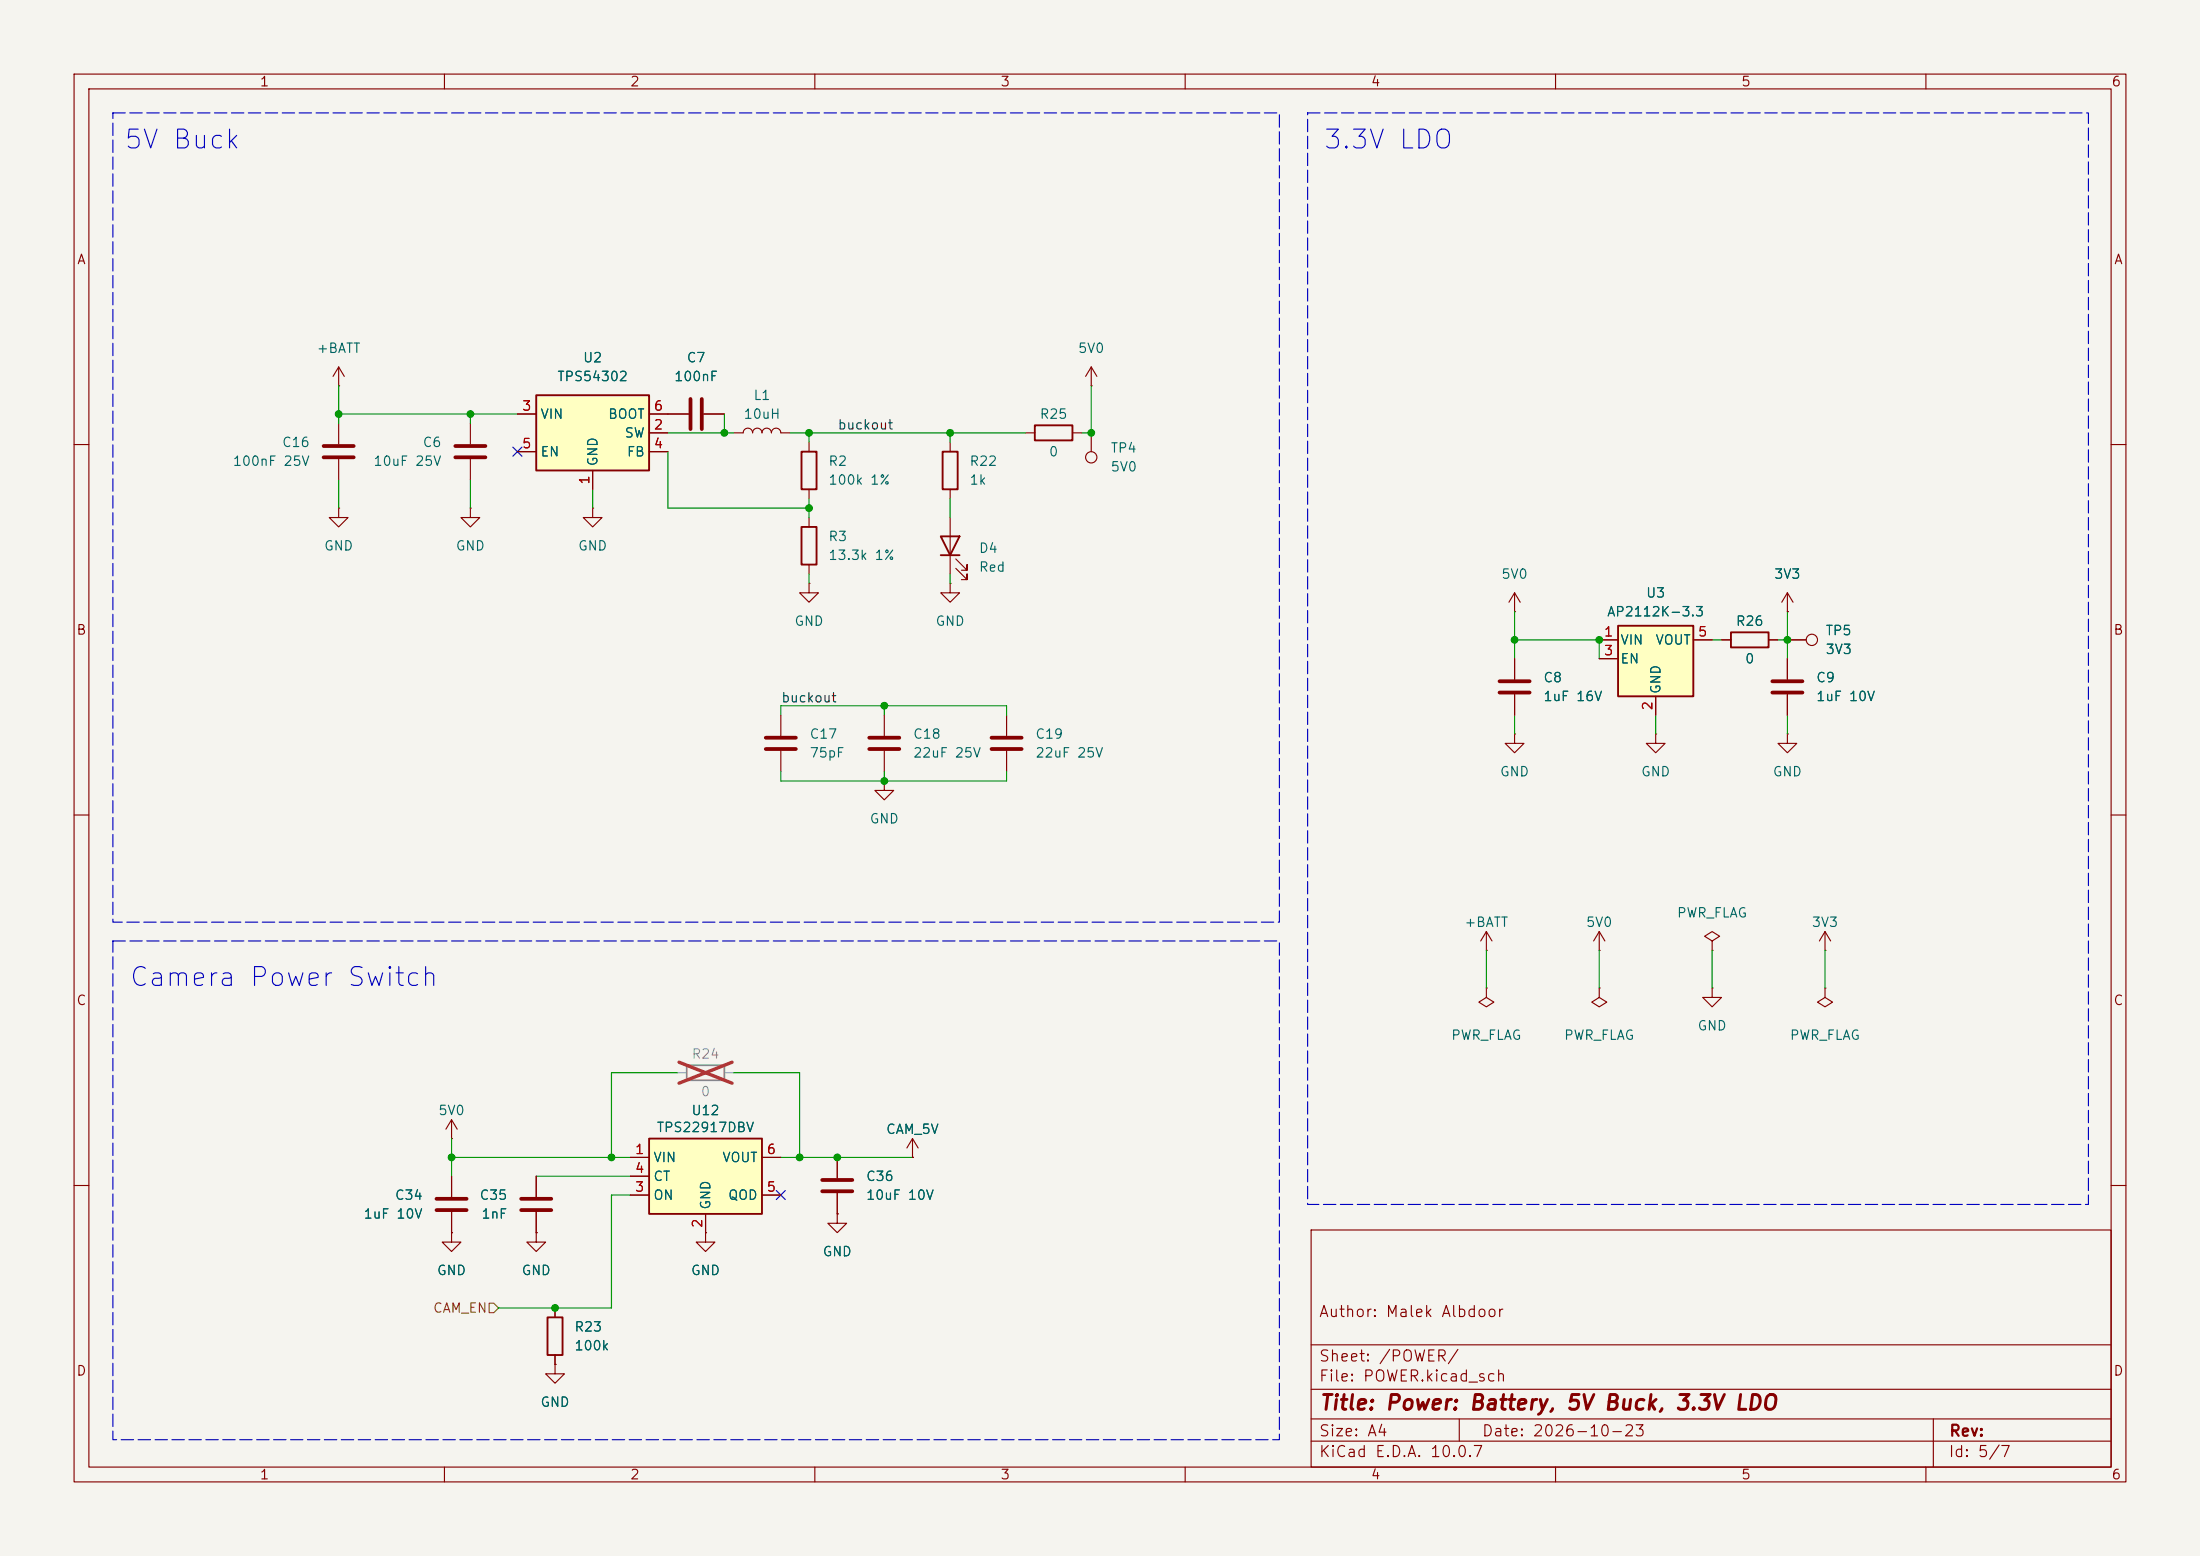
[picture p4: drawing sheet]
<svg xmlns="http://www.w3.org/2000/svg" width="297mm" height="210mm" viewBox="0 0 297 210" stroke-linecap="round" stroke-linejoin="round" font-family="sans-serif">
<path d="M0 0h297v210h-297z" fill="#f5f4ef" stroke="#f5f4ef" stroke-width=".14"/>
<g fill="none" stroke="#840000" stroke-width=".15">
<path d="M10 10h277v190h-277zM12 12h273v186h-273zM60 10v2M110 10v2M160 10v2M210 10v2M260 10v2M128.3 59.7v1.3M138.4 58.4h1.3M144.8 58.4h1.2M147.3 52.1h.1M147.3 49.5l-.7 1.3"/>
<path d="M147.3 49.5l.8 1.3M147.3 49.5v2.6M10 60h2M80 68.6v1.3h1.3l-1.3 1.2-1.3-1.2h1.3M80 68.6h.1M128.3 66v1.3M128.3 69.9v7.6M129 76.7l1.6 1.5v-.7v.7h-.8M129 75.4l1.6 1.6v-.8v.8h-.8M285 60h2M204.5 99.1v1.2h1.2l-1.2 1.3-1.3-1.3h1.3M204.5 99.1h.1"/>
<path d="M10 110h2M285 110h2M10 160h2M177 166h108v32h-108zM285 160h2M60 198v2M110 198v2M160 198v2M177 194.5h108M177 191.5h108M177 187.5h108M177 181.5h108"/>
<path d="M197 191.5v3M210 198v2M260 198v2M261 191.5v6.5"/>
</g>
<path d="M139.7 57.4h5.1v2h-5.1zM127 72.4h2.5l-1.2 2.5zM127 74.9h2.5M127.3 61h2v5h-2z" fill="none" stroke="#840000" stroke-width=".25"/>
<path d="M72.4 53.3h15.2v10.2h-15.2z" fill="#ffffc2"/>
<path d="M72.4 53.3h15.2v10.2h-15.2zM108.2 71.1h2v5.1h-2zM108.2 61h2v5h-2zM73.9 177.8h2v5.1h-2z" fill="none" stroke="#840000" stroke-width=".25"/>
<g fill="none" stroke="#840000" stroke-width=".15">
<path d="M45.7 52.1h.1M45.7 49.5l-.7 1.3M45.7 49.5l.8 1.3M45.7 49.5v2.6M45.7 57.2v2.7M63.5 57.2v2.7M69.8 55.9h2.6M87.6 58.4h2.6M87.6 55.9h5.4M95 55.9h2.8M99.1 58.4h1.2a.64 .64 0 0 1 .7-.6 .64 .64 0 0 1 .6 .6 .64 .64 0 0 1 .6-.6 .64 .64 0 0 1 .7 .6 .64 .64 0 0 1 .6-.6 .64 .64 0 0 1 .6 .6 .64 .64 0 0 1 .7-.6 .64 .64 0 0 1 .6 .6h1.3M109.2 59.7v1.3"/>
<path d="M147.3 58.4v2.6M45.7 68.6v1.3h1.3l-1.3 1.2-1.3-1.2h1.3M45.7 68.6h.1M45.7 62v2.8M63.5 62v2.8M69.8 61h2.6M80 63.5v2.5M87.6 61h2.6M109.2 78.7v1.3h1.3l-1.3 1.3-1.3-1.3h1.3M109.2 78.7h.1M109.2 66v1.3M109.2 69.9v1.2"/>
<path d="M109.2 76.2v1.3M128.3 78.7v1.3h1.2l-1.2 1.3-1.3-1.3h1.3M128.3 78.7h.1M105.4 96.5v2.8M119.4 96.5v2.8M135.9 96.5v2.8M105.4 101.3v2.8M119.4 105.4v1.3h1.2l-1.2 1.3-1.3-1.3h1.3M119.4 105.4h.1M119.4 101.3v2.8M135.9 101.3v2.8M61 153.7h.1"/>
<path d="M61 151.1v2.6M61 158.8v2.7M61 151.1l-.8 1.3M61 151.1l.7 1.3M72.4 158.8v2.7M61 166.4v1.2h1.2l-1.2 1.3-1.3-1.3h1.3M61 166.4h.1M61 163.6v2.8M72.4 166.4v1.2h1.3l-1.3 1.3-1.3-1.3h1.3M72.4 166.4h.1M72.4 163.6v2.8M74.9 176.5v1.3"/>
<path d="M74.9 184.2v1.2h1.3l-1.3 1.3-1.2-1.3h1.2M74.9 184.2h.1M74.9 182.9v1.3"/>
<circle cx="147.3" cy="61.7" r=".76"/>
</g>
<g fill="none" stroke="#840000" stroke-width=".51">
<path d="M93.2 53.8v4.1M94.7 53.8v4.1M43.7 60.2h4.1M43.7 61.7h4.1M61.5 60.2h4M61.5 61.7h4M103.4 99.6h4M117.3 99.6h4.1M133.9 99.6h4M103.4 101.1h4M117.3 101.1h4.1M133.9 101.1h4"/>
<path d="M58.9 161.8h4.1M58.9 163.3h4.1M70.4 161.8h4M70.4 163.3h4"/>
</g>
<path d="M87.6 153.7h15.3v10.1h-15.3z" fill="#ffffc2"/>
<path d="M233.7 85.3h5.1v2.1h-5.1zM87.6 153.7h15.3v10.1h-15.3z" fill="none" stroke="#840000" stroke-width=".25"/>
<g fill="none" stroke="#840000" stroke-width=".15">
<path d="M63.5 68.6v1.3h1.3l-1.3 1.2-1.3-1.2h1.3M63.5 68.6h.1M204.5 82.6h.1M204.5 80l-.8 1.3M204.5 80l.7 1.3M204.5 80v2.6M232.4 86.4h1.3M238.8 86.4h1.2M200.7 133.4v1.2l1 .7-1 .6-1.1-.6 1.1-.7M200.7 133.4h.1M215.9 133.4v1.2l1 .7-1 .6-1-.6 1-.7M215.9 133.4h.1"/>
<path d="M231.1 133.4v1.2h1.3l-1.3 1.3-1.2-1.3h1.2M231.1 133.4h.1M246.4 133.4v1.2l1 .7-1 .6-1-.6 1-.7M246.4 133.4h.1M246.4 128.3h.1M246.4 125.7l-.8 1.3M246.4 125.7l.7 1.3M246.4 125.7v2.6M85.1 156.2h2.5M85.1 158.8h2.5M102.9 156.2h2.5M113 156.2v2.8"/>
<path d="M123.2 156.2h.1M123.2 153.7l-.8 1.2M123.2 153.7l.8 1.2M123.2 153.7v2.5M85.1 161.3h2.5M95.2 166.4v1.2h1.3l-1.3 1.3-1.2-1.3h1.2M95.2 166.4h.1M95.2 163.8v2.6M102.9 161.3h2.5M113 163.8v1.3h1.3l-1.3 1.3-1.2-1.3h1.2M113 163.8h.1M113 161v2.8"/>
</g>
<path d="M92.7 143.8h5.1v2h-5.1z" fill="none" stroke="#9c9b98" stroke-width=".25"/>
<path d="M91.4 144.8h1.3M97.8 144.8h1.3" fill="none" stroke="#9c9b98" stroke-width=".15"/>
<path d="M91.7 143.4l7.1 2.8M98.8 143.4l-7.1 2.8" fill="none" stroke="#e12e31" stroke-width=".46"/>
<path d="M111 159.3h4.1M111 160.8h4.1" fill="none" stroke="#840000" stroke-width=".51"/>
<path d="M218.4 84.5h10.2v9.5h-10.2z" fill="#ffffc2"/>
<path d="M218.4 84.5h10.2v9.5h-10.2z" fill="none" stroke="#840000" stroke-width=".25"/>
<g fill="none" stroke="#840000" stroke-width=".15">
<path d="M69.8 55.9h2.6M87.6 55.9h5.4M87.6 58.4h2.6M95 55.9h2.8M69.8 61h2.6M80 63.5v2.5M87.6 61h2.6M204.5 88.9v2.8M204.5 93.7v2.8M215.9 86.4h2.5M215.9 88.9h2.5M223.5 99.1v1.2h1.3l-1.3 1.3-1.3-1.3h1.3"/>
<path d="M223.5 99.1h.1M223.5 94v2.5M228.6 86.4h2.5M232.4 86.4h1.3M238.8 86.4h1.2M241.3 82.6h.1M241.3 99.1v1.2h1.3l-1.3 1.3-1.3-1.3h1.3M241.3 99.1h.1M241.3 86.4h2.5M241.3 80l-.8 1.3M241.3 80l.8 1.3M241.3 80v2.6"/>
<path d="M241.3 88.9v2.8M241.3 93.7v2.8M200.7 128.3h.1M200.7 125.7l-.8 1.3M200.7 125.7l.7 1.3M200.7 125.7v2.6M215.9 128.3h.1M215.9 125.7l-.8 1.3M215.9 125.7l.8 1.3M215.9 125.7v2.6M231.1 127l1.1-.6-1.1-.7-1 .7 1 .6v1.3M231.1 128.3h.1"/>
<path d="M61 158.8v2.7M72.4 158.8v2.7M85.1 156.2h2.5M85.1 158.8h2.5M102.9 156.2h2.5M113 156.2v2.8M123.2 156.2h.1M61 166.4h.1M61 163.6v2.8M72.4 166.4h.1M72.4 163.6v2.8M74.9 176.5v1.3"/>
<path d="M85.1 161.3h2.5M95.2 166.4h.1M95.2 163.8v2.6M102.9 161.3h2.5M113 163.8h.1M113 161v2.8M74.9 184.2h.1M74.9 182.9v1.3"/>
<circle cx="244.6" cy="86.4" r=".76"/>
</g>
<path d="M202.4 91.9h4.1M202.4 93.5h4.1M239.3 91.9h4M239.3 93.5h4" fill="none" stroke="#840000" stroke-width=".51"/>
<path d="M66 175.9h.7l.6 .6-.6 .7h-.7z" fill="none" stroke="#725600" stroke-width=".15"/>
<g fill="none" stroke="#009600" stroke-width=".15">
<path d="M45.7 52.1v5.1M45.7 55.9h24.1M63.5 55.9v1.3M90.2 58.4h8.9M97.8 55.9v2.5M106.7 58.4h31.7M109.2 58.4v1.3M128.3 58.4v1.3M147.3 52.1v6.3h-1.3M45.7 64.8v3.8M63.5 64.8v3.8M80 66v2.6"/>
<path d="M90.2 61v7.6h19M109.2 67.3v2.6M109.2 77.5v1.2M128.3 67.3v2.6M128.3 77.5v1.2M105.4 96.5v-1.2h30.5v1.2M119.4 95.3v1.2M204.5 86.4h11.4v2.5M204.5 82.6v6.3M204.5 96.5v2.6M223.5 96.5v2.6M231.1 86.4h1.3"/>
<path d="M240 86.4h1.3M241.3 82.6v6.3M241.3 96.5v2.6M105.4 104.1v1.3h30.5v-1.3M119.4 104.1v1.3M200.7 128.3v5.1M215.9 128.3v5.1M231.1 128.3v5.1M246.4 128.3v5.1M61 156.2h24.1M61 153.7v5.1M72.4 158.8h12.7"/>
<path d="M91.4 144.8h-8.9v11.4M99.1 144.8h8.8v11.4M105.4 156.2h17.8M85.1 161.3h-2.6v15.2h-15.2"/>
</g>
<path d="M69.2 60.4l1.3 1.2M70.5 60.4l-1.3 1.2M104.8 160.7l1.2 1.2M106 160.7l-1.2 1.2" fill="none" stroke="#000084" stroke-width=".15"/>
<path d="M15.2 15.2h157.5v109.3h-157.5zM176.5 15.2h105.4v147.4h-105.4zM15.2 127h157.5v67.3h-157.5z" fill="none" stroke="#0000c2" stroke-width=".15" stroke-dasharray="1.7 .6"/>
<g fill="#009600" stroke="#009600" stroke-width=".14">
<circle cx="61" cy="156.2" r=".46"/>
<circle cx="82.5" cy="156.2" r=".46"/>
<circle cx="107.9" cy="156.2" r=".46"/>
<circle cx="74.9" cy="176.5" r=".46"/>
<circle cx="241.3" cy="86.4" r=".46"/>
<circle cx="204.5" cy="86.4" r=".46"/>
<circle cx="215.9" cy="86.4" r=".46"/>
<circle cx="63.5" cy="55.9" r=".46"/>
<circle cx="45.7" cy="55.9" r=".46"/>
<circle cx="109.2" cy="58.4" r=".46"/>
<circle cx="97.8" cy="58.4" r=".46"/>
<circle cx="128.3" cy="58.4" r=".46"/>
<circle cx="147.3" cy="58.4" r=".46"/>
<circle cx="119.4" cy="105.4" r=".46"/>
<circle cx="113" cy="156.2" r=".46"/>
<circle cx="119.4" cy="95.3" r=".46"/>
<circle cx="109.2" cy="68.6" r=".46"/>
</g>
<g font-size="2.5" fill="#0000c2">
<text x="16.6" y="20.7">5V Buck</text>
<text x="178.5" y="20.7">3.3V LDO</text>
<text x="17.3" y="133.8">Camera Power Switch</text>
</g>
<text font-size="2" fill="#840000" x="178" y="190.8">Title: Power: Battery, 5V Buck, 3.3V LDO</text>
<g font-size="1.5" fill="#840000">
<text x="178" y="178.1">Author: Malek Albdoor</text>
<text x="178" y="184.1">Sheet: /POWER/</text>
<text x="178" y="186.8">File: POWER.kicad_sch</text>
<text x="178" y="197">KiCad E.D.A. 10.0.7</text>
<text x="178" y="194.2">Size: A4</text>
<text x="200" y="194.2">Date: 2026-10-23</text>
<text x="263" y="197">Id: 5/7</text>
<text x="263" y="194.2">Rev:</text>
</g>
<g font-size="1.3" fill="#840000">
<text x="35" y="12">1</text>
<text x="85" y="12">2</text>
<text x="135" y="12">3</text>
<text x="185" y="12">4</text>
<text x="235" y="12">5</text>
<text x="285" y="12">6</text>
<text x="10.3" y="36">A</text>
<text x="285.3" y="36">A</text>
<text x="10.2" y="86">B</text>
<text x="285.2" y="86">B</text>
<text x="10.2" y="136">C</text>
<text x="285.2" y="136">C</text>
<text x="10.2" y="186">D</text>
<text x="285.2" y="186">D</text>
<text x="35" y="200">1</text>
<text x="85" y="200">2</text>
<text x="135" y="200">3</text>
<text x="185" y="200">4</text>
<text x="235" y="200">5</text>
<text x="285" y="200">6</text>
</g>
<g font-size="1.3" fill="#006464">
<text x="42.7" y="48">+BATT</text>
<text x="145.4" y="48">5V0</text>
<text x="75.1" y="51.8">TPS54302</text>
<text x="78.6" y="49.2">U2</text>
<text x="90.9" y="51.8">100nF</text>
<text x="92.6" y="49.2">C7</text>
<text x="72.9" y="56.8">VIN</text>
<text x="82" y="56.8">BOOT</text>
<text x="84.2" y="59.4">SW</text>
<text x="100.3" y="56.8">10uH</text>
<text x="101.6" y="54.3">L1</text>
<text x="140.3" y="56.8">R25</text>
<text x="31.3" y="63.2">100nF 25V</text>
<text x="38" y="60.7">C16</text>
<text x="50.3" y="63.2">10uF 25V</text>
<text x="57" y="60.7">C6</text>
<text x="72.9" y="61.9">EN</text>
<text x="81" y="63" transform="rotate(-90 81 63)">GND</text>
<text x="84.5" y="61.9">FB</text>
<text x="111.7" y="63.2">R2</text>
<text x="111.7" y="65.7">100k 1%</text>
<text x="130.8" y="63.2">R22</text>
<text x="130.8" y="65.7">1k</text>
<text x="141.5" y="61.9">0</text>
<text x="149.8" y="61.4">TP4</text>
<text x="149.8" y="64">5V0</text>
<text x="43.7" y="74.6">GND</text>
<text x="61.4" y="74.6">GND</text>
<text x="77.9" y="74.6">GND</text>
<text x="111.7" y="73.4">R3</text>
<text x="111.7" y="75.9">13.3k 1%</text>
<text x="132.1" y="74.9">D4</text>
<text x="132.1" y="77.5">Red</text>
<text x="202.6" y="78.4">5V0</text>
<text x="216.9" y="83.5">AP2112K-3.3</text>
<text x="222.1" y="81">U3</text>
<text x="239.4" y="78.4">3V3</text>
<text x="107.2" y="84.8">GND</text>
<text x="126.2" y="84.8">GND</text>
<text x="218.7" y="87.3">VIN</text>
<text x="218.7" y="89.9">EN</text>
<text x="223.4" y="87.3">VOUT</text>
<text x="234.2" y="84.8">R26</text>
<text x="235.5" y="89.9">0</text>
<text x="246.4" y="86.1">TP5</text>
<text x="246.4" y="88.6">3V3</text>
<text x="208.3" y="92.4">C8</text>
<text x="208.3" y="94.9">1uF 16V</text>
<text x="224.5" y="93.8" transform="rotate(-90 224.5 93.8)">GND</text>
<text x="245.1" y="92.4">C9</text>
<text x="245.1" y="94.9">1uF 10V</text>
<text x="109.2" y="100">C17</text>
<text x="123.2" y="100">C18</text>
<text x="139.7" y="100">C19</text>
<text x="109.2" y="102.6">75pF</text>
<text x="123.2" y="102.6">22uF 25V</text>
<text x="139.7" y="102.6">22uF 25V</text>
<text x="202.4" y="105.1">GND</text>
<text x="221.5" y="105.1">GND</text>
<text x="239.2" y="105.1">GND</text>
<text x="117.3" y="111.5">GND</text>
<text x="197.6" y="125.4">+BATT</text>
<text x="214" y="125.4">5V0</text>
<text x="226.3" y="124.2">PWR_FLAG</text>
<text x="244.5" y="125.4">3V3</text>
<text x="195.8" y="140.7">PWR_FLAG</text>
<text x="211.1" y="140.7">PWR_FLAG</text>
<text x="229.1" y="139.4">GND</text>
<text x="241.5" y="140.7">PWR_FLAG</text>
<text x="59.1" y="150.8">5V0</text>
<text x="88.6" y="153.1">TPS22917DBV</text>
<text x="93.2" y="150.8">U12</text>
<text x="119.5" y="153.4">CAM_5V</text>
<text x="88.1" y="157.2">VIN</text>
<text x="88.1" y="159.7">CT</text>
<text x="97.4" y="157.2">VOUT</text>
<text x="116.8" y="159.7">C36</text>
<text x="49" y="164.8">1uF 10V</text>
<text x="53.2" y="162.3">C34</text>
<text x="64.7" y="162.3">C35</text>
<text x="64.9" y="164.8">1nF</text>
<text x="88.1" y="162.3">ON</text>
<text x="96.2" y="163.3" transform="rotate(-90 96.2 163.3)">GND</text>
<text x="98.2" y="162.3">QOD</text>
<text x="116.8" y="162.3">10uF 10V</text>
<text x="58.9" y="172.4">GND</text>
<text x="70.3" y="172.4">GND</text>
<text x="93.2" y="172.4">GND</text>
<text x="111" y="169.9">GND</text>
<text x="77.5" y="180">R23</text>
<text x="77.5" y="182.6">100k</text>
<text x="72.9" y="190.2">GND</text>
</g>
<g font-size="1.3" fill="#a90000">
<text x="70.4" y="55.7">3</text>
<text x="88.2" y="58.3">2</text>
<text x="88.2" y="55.7">6</text>
<text x="70.4" y="60.8">5</text>
<text x="79.9" y="65.5" transform="rotate(-90 79.9 65.5)">1</text>
<text x="88.2" y="60.8">4</text>
<text x="216.4" y="86.2">1</text>
<text x="216.4" y="88.8">3</text>
<text x="229.1" y="86.2">5</text>
<text x="223.4" y="96" transform="rotate(-90 223.4 96)">2</text>
<text x="85.6" y="156.1">1</text>
<text x="85.6" y="161.2">3</text>
<text x="85.6" y="158.6">4</text>
<text x="103.4" y="161.2">5</text>
<text x="103.4" y="156.1">6</text>
<text x="95.1" y="165.8" transform="rotate(-90 95.1 165.8)">2</text>
</g>
<g font-size="1.3" fill="#0f0f0f">
<text x="113" y="58.3">buckout</text>
<text x="105.4" y="95.1">buckout</text>
</g>
<g font-size="1.3" fill="#939391">
<text x="93.3" y="143.2">R24</text>
<text x="94.5" y="148.3">0</text>
</g>
<text font-size="1.3" fill="#725600" x="58.4" y="177.5">CAM_EN</text>
</svg>
